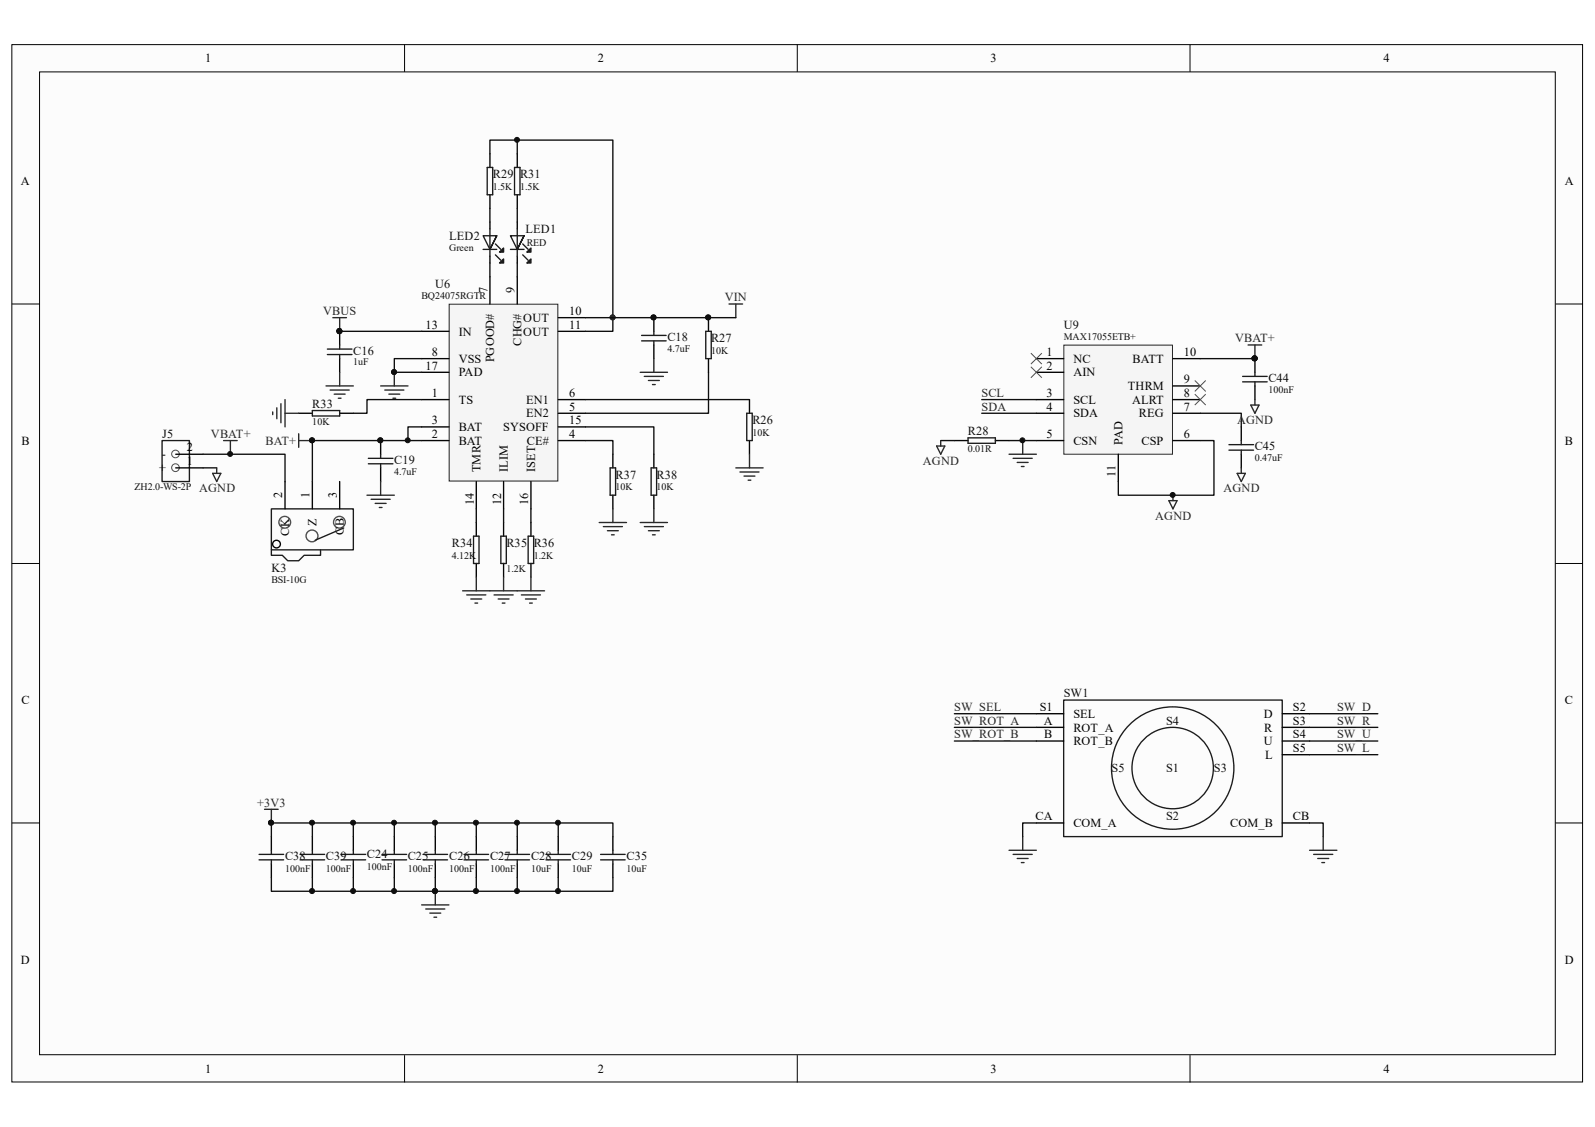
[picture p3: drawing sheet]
<svg xmlns="http://www.w3.org/2000/svg" width="297mm" height="210mm" viewBox="0 0 297 210" stroke-linecap="round" stroke-linejoin="round" font-family="sans-serif">
<path d="M2.3 8.4h292.4v193.1h-292.4z" fill="#fcfcfc"/>
<path d="M2.2 8.3h292.5v193.2h-292.5z" fill="none" stroke="#000" stroke-width=".19"/>
<path d="M7.5 13.5h282.1v182.9h-282.1z" fill="#fcfcfc"/>
<g fill="none" stroke="#000" stroke-width=".19">
<path d="M7.4 13.4h282.2v183h-282.2zM75.3 8.3v5.1M148.5 8.3v5.1M221.6 8.3v5.1M2.2 56.6h5.1M289.7 56.6h5.1M2.2 104.9h5.1M289.7 104.9h5.1M2.2 153.3h5.1M289.7 153.3h5.1M75.3 196.5v5.1M148.5 196.5v5.1"/>
<path d="M221.6 196.5v5.1"/>
</g>
<g fill="#0e0e0e" stroke="#0e0e0e" stroke-width=".19">
<circle cx="114.1" cy="59.1" r=".46"/>
<circle cx="63.2" cy="61.7" r=".46"/>
<circle cx="58.1" cy="82" r=".47"/>
<circle cx="121.7" cy="59.1" r=".47"/>
<circle cx="70.8" cy="82" r=".47"/>
</g>
<path d="M91.2 41.4v1.2M91.2 47.7v1.3M96.3 41.4v1.2M96.3 47.7v1.3M121.8 59.2v2.5M63.3 61.7v2.5M63.3 66.8v2.5M121.8 64.2v2.6M139.6 74.4v2.6M70.9 82.1v2.5M70.9 87.1v2.6M139.6 82.1v2.5" fill="none" stroke="#000" stroke-width=".25"/>
<g fill="none" stroke="#1c1c1c" stroke-width=".25">
<path d="M90 46.4h2.5M91.2 42.6v5.1M92.3 47.5l1 1M92.3 45.4l1 1M92.5 43.9l-1.3 2.5-1.2-2.5h2.5l-1.3 2.5M95.1 46.4h2.5M96.3 42.6v5.1M97.3 47.5l1.1 1M97.3 45.4l1.1 1M97.6 43.9l-1.3 2.5-1.2-2.5h2.5l-1.3 2.5M61 66h4.5M61 65h4.5"/>
<path d="M63.3 64.2v.8M63.3 66v.8M119.5 63.5h4.6M119.5 62.5h4.6M121.8 61.7v.8M121.8 63.5v.7M139.1 77h1v5.1h-1zM30.2 82.1h5.1v7.6h-5.1zM68.6 86.4h4.6M68.6 85.4h4.6M70.9 84.6v.8M70.9 86.4v.7"/>
</g>
<path d="M62 59.2h2.5M63.3 59.2v2.5M135.8 56.6h2.5M137 56.6v2.6M119.2 69.3h5.1M120 70.1h3.5M120.8 70.9h2M121.5 71.6h.5M121.8 66.8v2.5M55.6 80.8v2.5M55.6 82.1h2.6" fill="none" stroke="#262626" stroke-width=".25"/>
<g fill="#1c1c1c" stroke="#1c1c1c" stroke-width=".25">
<path d="M93.8 48.2v.8h-.8z"/>
<path d="M93.8 46.2v.8h-.8z"/>
<path d="M98.1 49l.8-.8v.8z"/>
<path d="M98.1 47l.8-.8v.8z"/>
</g>
<g fill="#fcfcfc" stroke="#4c4c4c" stroke-width=".19">
<circle cx="32.7" cy="87.1" r=".72"/>
<circle cx="32.7" cy="84.6" r=".71"/>
</g>
<path d="M32.7 87.1h5.1M32.7 84.6h5.1" fill="none" stroke="#000" stroke-width=".25"/>
<path d="M50.5 94.8h15.3v7.6h-15.3z" fill="none" stroke="#1c1c1c" stroke-width=".25"/>
<g fill="#fcfcfc" stroke="#4c4c4c" stroke-width=".25">
<circle cx="58.1" cy="99.8" r="1.1"/>
<circle cx="53" cy="97.3" r="1.09"/>
<circle cx="63.2" cy="97.3" r="1.09"/>
</g>
<path d="M50.5 102.4v1h2.1l1 1h2l1-1h3.1v-1" fill="none" stroke="#1c1c1c" stroke-width=".25"/>
<circle cx="51.5" cy="101.3" r=".72" fill="#fcfcfc" stroke="#000" stroke-width=".25"/>
<path d="M91.2 28.6v2.6M91.2 36.3v2.5M96.3 28.6v2.6M96.3 36.3v2.5M53.1 89.7v5.1M58.2 89.7v5.1M63.3 89.7v5.1" fill="none" stroke="#000" stroke-width=".25"/>
<path d="M90.7 31.2h1.1v5.1h-1.1zM95.8 31.2h1v5.1h-1zM64 98.3l-5.3 2.3" fill="none" stroke="#1c1c1c" stroke-width=".25"/>
<path d="M83.7 56.7h20.2v32.9h-20.2z" fill="#f5f5f5"/>
<path d="M83.7 56.7h20.2v32.9h-20.2z" fill="none" stroke="#262626" stroke-width=".19"/>
<g fill="none" stroke="#000" stroke-width=".25">
<path d="M91.2 51.5v5.1M96.3 51.5v5.1M104 59.2h5.1M131.9 59.2v2.5M55.6 77h2.6M63.3 77h2.5M78.5 61.7h5.1M78.5 66.8h5.1M78.5 69.3h5.1M78.5 74.4h5.1M78.5 79.5h5.1M104 61.7h5.1"/>
<path d="M104 74.4h5.1M104 79.5h5.1M104 77h5.1M131.9 66.8v2.5M231.2 79.5v2.6M233.7 66.8v2.5M233.7 71.9v2.5M78.5 82.1h5.1M88.7 89.7v5.1M88.7 97.3v2.6M93.8 89.7v5.1M93.8 97.3v2.6"/>
<path d="M98.9 89.7v5.1M98.9 97.3v2.6M104 82.1h5.1M114.1 84.6v2.5M114.1 92.2v2.6M121.8 84.6v2.5M121.8 92.2v2.6M177.7 82.1h2.6M185.4 82.1h2.5M231.2 84.6v2.5M88.7 104.9v2.6M93.8 104.9v2.6"/>
<path d="M98.9 104.9v2.6"/>
</g>
<g fill="none" stroke="#0e0e0e" stroke-width=".25">
<path d="M91.2 28.6v-2.5h22.9v35.6h-5M91.2 38.8v2.6M96.3 26.1v2.5M96.3 38.8v2.6M91.2 49v2.5M96.3 49v2.5M109.1 59.2h27.9M63.3 61.7h15.2M78.5 66.8h-5.1v2.5h5.1M78.5 79.5h-2.5v2.6M78.5 74.4h-10.2v2.6h-2.5M109.1 79.5h12.7v5.1"/>
<path d="M109.1 74.4h30.5M131.9 69.3v7.7h-22.8M182.8 74.4h10.2M37.8 84.6h15.3v5.1M37.8 87.1h2.6M78.5 82.1h-20.3v7.6M88.7 94.8v2.5M93.8 94.8v2.5M98.9 94.8v2.5M109.1 82.1h5v2.5"/>
</g>
<g fill="#0e0e0e" stroke="#0e0e0e" stroke-width=".19">
<circle cx="63.2" cy="61.7" r=".46"/>
<circle cx="73.4" cy="69.3" r=".46"/>
<circle cx="58.1" cy="82" r=".47"/>
<circle cx="96.3" cy="26" r=".46"/>
<circle cx="131.9" cy="59.1" r=".47"/>
<circle cx="75.9" cy="82" r=".46"/>
<circle cx="218.4" cy="92.2" r=".46"/>
<circle cx="233.6" cy="66.7" r=".47"/>
</g>
<g fill="none" stroke="#262626" stroke-width=".25">
<path d="M50.8 76.7v.5M51.6 75.9v2.1M52.3 75.2v3.5M53.1 77h2.5M53.1 74.4v5.1M60.7 71.9h5.1M61.5 72.6h3.5M62.2 73.4h2.1M63 74.2h.5M63.3 69.3v2.6M70.9 71.9h5.1M71.7 72.6h3.5"/>
<path d="M72.4 73.4h2M73.2 74.2h.5M73.4 69.3v2.6M232.4 64.2h2.6M233.7 64.3v2.5M39.6 88.2h1.5l-.7 1.5zM40.4 87.1v1.1M68.3 92.2h5.1M69.1 93h3.6M69.9 93.8h2M70.6 94.5h.5M70.9 89.7v2.5"/>
<path d="M111.6 97.3h5.1M112.4 98.1h3.5M113.1 98.8h2.1M113.9 99.6h.5M114.1 94.8v2.5M119.2 97.3h5.1M120 98.1h3.5M120.8 98.8h2M121.5 99.6h.5M121.8 94.8v2.5M137 87.1h5.1M137.8 87.9h3.6"/>
<path d="M138.6 88.7h2M139.3 89.4h.5M139.6 84.6v2.5M217.7 93.2h1.5l-.8 1.6zM218.4 92.2v1M86.2 110h15.2M86.9 110.8h3.6M87.7 111.6h2M88.4 112.3h.6M88.7 107.5v2.5M92 110.8h3.6M92.8 111.6h2"/>
<path d="M93.5 112.3h.5M93.8 107.5v2.5M97.1 110.8h3.6M97.9 111.6h2M98.6 112.3h.5M98.9 107.5v2.5"/>
</g>
<g fill="none" stroke="#1c1c1c" stroke-width=".25">
<path d="M58.2 76.5h5.1v1h-5.1zM131.4 61.7h1.1v5.1h-1.1zM231.4 71.1h4.6M231.4 70.1h4.6M233.7 69.3v.8M233.7 71.1v.8M88.2 99.9h1v5h-1zM93.3 99.9h1v5h-1zM98.4 99.9h1v5h-1zM113.6 87.1h1v5.1h-1zM121.3 87.1h1v5.1h-1zM180.3 81.5h5.1v1.1h-5.1z"/>
<path d="M228.9 82.8h4.6M228.9 83.8h4.6M231.2 82.1v.7M231.2 83.8v.8"/>
</g>
<circle cx="114.1" cy="59.1" r=".46" fill="#262626" stroke="#262626" stroke-width=".19"/>
<path d="M198.2 64.4h20.2v20.2h-20.2z" fill="#f5f5f5"/>
<path d="M198.1 64.3h20.3v20.3h-20.3z" fill="none" stroke="#262626" stroke-width=".19"/>
<g fill="none" stroke="#000" stroke-width=".25">
<path d="M193 66.8h5.1M193 69.3h5.1M193 74.4h5.1M193 77h5.1M218.4 66.8h5.1M218.4 74.4h5.1M218.4 77h5.1M218.4 71.9h5.1M193 82.1h5.1M208.3 84.6v5.1M218.4 82.1h5.1M193 132.9h5.1"/>
<path d="M193 135.5h5.1M193 138h5.1M238.8 132.9h5.1M238.8 135.5h5.1M238.8 138h5.1M50.5 155.8v2.6M58.2 155.8v2.6M65.8 155.8v2.6M73.4 155.8v2.6M81.1 155.8v2.6M88.7 155.8v2.6M96.3 155.8v2.6"/>
<path d="M104 155.8v2.6M114.1 155.8v2.6M193 153.3h5.1M238.8 153.3h5.1M238.8 140.6h5.1M50.5 160.9v2.6M58.2 160.9v2.6M65.8 160.9v2.6M73.4 160.9v2.6M81.1 160.9v2.6M88.7 160.9v2.6M96.3 160.9v2.6"/>
<path d="M104 160.9v2.6M114.1 160.9v2.6"/>
</g>
<g fill="none" stroke="#0e0e0e" stroke-width=".25">
<path d="M182.8 77h10.2M223.5 77h7.7v2.5M223.5 66.8h10.2M175.2 82.1h2.5M187.9 82.1h5.1M223.5 82.1h2.6v10.1h-17.8v-2.5M177.7 132.9h15.3M177.7 135.5h15.3M177.7 138h15.3M243.9 132.9h12.7M243.9 135.5h12.7M243.9 138h12.7"/>
<path d="M50.5 155.8v-2.5h63.6v2.5M58.2 153.3v2.5M65.8 153.3v2.5M73.4 153.3v2.5M81.1 153.3v2.5M88.7 153.3v2.5M96.3 153.3v2.5M104 153.3v2.5M193 153.3h-2.5v2.5M243.9 153.3h2.5v2.5M243.9 140.6h12.7M50.5 163.5v2.5h63.6v-2.5"/>
<path d="M58.2 163.5v2.5M65.8 163.5v2.5M73.4 163.5v2.5M81.1 163.5v2.5M88.7 163.5v2.5M96.3 163.5v2.5M104 163.5v2.5"/>
</g>
<g fill="#0e0e0e" stroke="#0e0e0e" stroke-width=".19">
<circle cx="233.6" cy="66.7" r=".47"/>
<circle cx="190.4" cy="82" r=".46"/>
<circle cx="73.4" cy="153.2" r=".46"/>
<circle cx="81" cy="153.2" r=".47"/>
<circle cx="88.6" cy="153.2" r=".47"/>
<circle cx="96.3" cy="153.2" r=".46"/>
<circle cx="81" cy="166" r=".47"/>
<circle cx="73.4" cy="166" r=".46"/>
<circle cx="88.6" cy="166" r=".47"/>
<circle cx="96.3" cy="166" r=".46"/>
<circle cx="50.5" cy="153.2" r=".47"/>
<circle cx="58.1" cy="153.2" r=".47"/>
<circle cx="58.1" cy="166" r=".47"/>
<circle cx="103.9" cy="153.2" r=".46"/>
<circle cx="65.8" cy="153.2" r=".46"/>
<circle cx="103.9" cy="166" r=".46"/>
<circle cx="65.7" cy="166" r=".46"/>
<circle cx="42.9" cy="84.6" r=".46"/>
</g>
<g fill="none" stroke="#262626" stroke-width=".25">
<path d="M232.9 75.4h1.6l-.8 1.6zM233.7 74.4v1M41.6 82.1h2.6M42.9 82.1v2.5M174.4 83.1h1.6l-.8 1.5zM175.2 82.1v1M187.9 84.6h5.1M188.7 85.4h3.5M189.4 86.1h2.1M190.2 86.9h.5M190.5 82.1v2.5M230.4 88.2h1.5l-.7 1.5z"/>
<path d="M231.2 87.1v1.1M49.3 150.7h2.5M50.5 150.7v2.6M187.9 158.4h5.1M188.7 159.1h3.5M189.4 159.9h2.1M190.5 155.8v2.6M243.9 158.4h5.1M244.6 159.1h3.6M245.4 159.9h2M246.4 155.8v2.6M78.5 168.5h5.1"/>
<path d="M79.3 169.3h3.5M80 170.1h2.1M80.8 170.8h.5M81.1 166v2.5M190.2 160.7h.5M246.2 160.7h.5"/>
</g>
<path d="M192 68.3l2 2.1M192 65.8l2 2M194 68.3l-2 2.1M194 65.8l-2 2M222.5 70.9l2 2M222.5 73.4l2 2M224.5 70.9l-2 2M224.5 73.4l-2 2" fill="none" stroke="#4c4c4c" stroke-width=".19"/>
<g fill="none" stroke="#1c1c1c" stroke-width=".25">
<path d="M198.1 130.4h40.7v25.4h-40.7zM48.2 159.1h4.6M50.5 158.4v.7M55.9 159.1h4.6M58.2 158.4v.7M63.5 159.1h4.6M65.8 158.4v.7M71.1 159.1h4.6M73.4 158.4v.7M78.8 159.1h4.6M81.1 158.4v.7M86.4 159.1h4.6"/>
<path d="M88.7 158.4v.7M94 159.1h4.6M96.3 158.4v.7M101.7 159.1h4.6M104 158.4v.7M111.8 159.1h4.6M114.1 158.4v.7M48.2 160.1h4.6M50.5 160.1v.8M55.9 160.1h4.6M58.2 160.1v.8M63.5 160.1h4.6"/>
<path d="M65.8 160.1v.8M71.1 160.1h4.6M73.4 160.1v.8M78.8 160.1h4.6M81.1 160.1v.8M86.4 160.1h4.6M88.7 160.1v.8M94 160.1h4.6M96.3 160.1v.8M101.7 160.1h4.6M104 160.1v.8M111.8 160.1h4.6"/>
<path d="M114.1 160.1v.8"/>
<circle cx="218.4" cy="143" r="11.4"/>
<circle cx="218.4" cy="143" r="7.6"/>
</g>
<g font-size="2.3">
<text x="38.2" y="11.6">1</text>
<text x="111.3" y="11.6">2</text>
<text x="184.5" y="11.6">3</text>
<text x="257.6" y="11.6">4</text>
<text x="3.9" y="34.5">A</text>
<text x="291.4" y="34.5">A</text>
<text x="90.8" y="54.6" transform="rotate(-90 90.8 54.6)">7</text>
<text x="95.8" y="54.6" transform="rotate(-90 95.8 54.6)">9</text>
<text x="97.5" y="60">OUT</text>
<text x="106" y="58.7">10</text>
<text x="79.2" y="61.2">13</text>
<text x="85.4" y="62.5">IN</text>
<text x="97.1" y="64.4" transform="rotate(-90 97.1 64.4)">CHG#</text>
<text x="97.5" y="62.5">OUT</text>
<text x="106" y="61.2">11</text>
<text x="79.2" y="68.8">17</text>
<text x="80.4" y="66.3">8</text>
<text x="85.4" y="67.6">VSS</text>
<text x="85.4" y="70.1">PAD</text>
<text x="92" y="67.5" transform="rotate(-90 92 67.5)">PGOOD#</text>
<text x="194.9" y="66.3">1</text>
<text x="194.9" y="68.8">2</text>
<text x="199.9" y="67.6">NC</text>
<text x="199.9" y="70.1">AIN</text>
<text x="210.9" y="67.6">BATT</text>
<text x="220.5" y="66.3">10</text>
<text x="220.5" y="71.4">9</text>
<text x="80.4" y="73.9">1</text>
<text x="85.4" y="75.2">TS</text>
<text x="98" y="75.2">EN1</text>
<text x="98" y="77.7">EN2</text>
<text x="106" y="73.9">6</text>
<text x="106" y="76.5">5</text>
<text x="194.9" y="73.9">3</text>
<text x="194.9" y="76.5">4</text>
<text x="199.9" y="75.2">SCL</text>
<text x="199.9" y="77.7">SDA</text>
<text x="210.1" y="72.7">THRM</text>
<text x="210.8" y="75.2">ALRT</text>
<text x="212.1" y="77.7">REG</text>
<text x="220.5" y="73.9">8</text>
<text x="220.5" y="76.5">7</text>
<text x="4" y="82.8">B</text>
<text x="80.4" y="79">3</text>
<text x="80.4" y="81.5">2</text>
<text x="85.4" y="80.3">BAT</text>
<text x="85.4" y="82.8">BAT</text>
<text x="93.7" y="80.3">SYSOFF</text>
<text x="98.1" y="82.8">CE#</text>
<text x="106" y="81.5">4</text>
<text x="106" y="79">15</text>
<text x="194.9" y="81.5">5</text>
<text x="199.9" y="82.8">CSN</text>
<text x="209" y="82.8" transform="rotate(-90 209 82.8)">PAD</text>
<text x="212.6" y="82.8">CSP</text>
<text x="220.5" y="81.5">6</text>
<text x="291.4" y="82.8">B</text>
<text x="29.6" y="87.9">+</text>
<text x="30.1" y="85.4">-</text>
<text x="34.8" y="84.1">2</text>
<text x="34.8" y="86.6">1</text>
<text x="89.5" y="87.9" transform="rotate(-90 89.5 87.9)">TMR</text>
<text x="94.6" y="87.9" transform="rotate(-90 94.6 87.9)">ILIM</text>
<text x="99.7" y="87.9" transform="rotate(-90 99.7 87.9)">ISET</text>
<text x="207.8" y="88.8" transform="rotate(-90 207.8 88.8)">11</text>
<text x="52.6" y="92.7" transform="rotate(-90 52.6 92.7)">2</text>
<text x="57.7" y="92.7" transform="rotate(-90 57.7 92.7)">1</text>
<text x="62.7" y="92.7" transform="rotate(-90 62.7 92.7)">3</text>
<text x="88.2" y="94" transform="rotate(-90 88.2 94)">14</text>
<text x="93.3" y="94" transform="rotate(-90 93.3 94)">12</text>
<text x="98.4" y="94" transform="rotate(-90 98.4 94)">16</text>
<text x="53.8" y="99.8" transform="rotate(-90 53.8 99.8)">CK</text>
<text x="58.9" y="98" transform="rotate(-90 58.9 98)">Z</text>
<text x="64" y="99.6" transform="rotate(-90 64 99.6)">CB</text>
<text x="4" y="131.2">C</text>
<text x="291.4" y="131.2">C</text>
<text x="193.6" y="132.4">S1</text>
<text x="194.4" y="135">A</text>
<text x="194.5" y="137.5">B</text>
<text x="199.9" y="133.7">SEL</text>
<text x="199.9" y="136.2">ROT_A</text>
<text x="235.4" y="133.7">D</text>
<text x="235.5" y="136.2">R</text>
<text x="240.8" y="132.4">S2</text>
<text x="240.8" y="137.5">S4</text>
<text x="240.8" y="135">S3</text>
<text x="199.9" y="138.8">ROT_B</text>
<text x="235.4" y="138.8">U</text>
<text x="235.6" y="141.3">L</text>
<text x="240.8" y="140.1">S5</text>
<text x="192.9" y="152.8">CA</text>
<text x="199.9" y="154">COM_A</text>
<text x="229.1" y="154">COM_B</text>
<text x="240.8" y="152.8">CB</text>
<text x="3.9" y="179.5">D</text>
<text x="291.4" y="179.5">D</text>
<text x="38.2" y="199.8">1</text>
<text x="111.3" y="199.8">2</text>
<text x="184.5" y="199.8">3</text>
<text x="257.6" y="199.8">4</text>
</g>
<g font-size="2.3" fill="#0e0e0e">
<text x="91.8" y="33.2">R29</text>
<text x="96.9" y="33.2">R31</text>
<text x="83.7" y="44.7">LED2</text>
<text x="97.9" y="43.4">LED1</text>
<text x="81" y="53.6">U6</text>
<text x="124.3" y="63.5">C18</text>
<text x="132.4" y="63.8">R27</text>
<text x="198.1" y="61.2">U9</text>
<text x="65.8" y="66.1">C16</text>
<text x="236.2" y="71.1">C44</text>
<text x="58.2" y="76">R33</text>
<text x="30.2" y="81.5">J5</text>
<text x="140.1" y="79">R26</text>
<text x="180.3" y="81">R28</text>
<text x="233.7" y="83.8">C45</text>
<text x="73.4" y="86.4">C19</text>
<text x="114.6" y="89.2">R37</text>
<text x="122.3" y="89.2">R38</text>
<text x="84.2" y="101.9">R34</text>
<text x="94.3" y="101.9">R35</text>
<text x="99.4" y="101.9">R36</text>
<text x="50.5" y="106.5">K3</text>
<text x="198.1" y="129.9">SW1</text>
<text x="217.2" y="135">S4</text>
<text x="207" y="143.9">S5</text>
<text x="217.2" y="143.9">S1</text>
<text x="226.1" y="143.9">S3</text>
<text x="217.2" y="152.8">S2</text>
<text x="53.1" y="160.1">C38</text>
<text x="60.7" y="160.1">C39</text>
<text x="68.3" y="159.9">C24</text>
<text x="75.9" y="160.1">C25</text>
<text x="83.7" y="160.1">C26</text>
<text x="91.3" y="160.1">C27</text>
<text x="98.9" y="160.1">C28</text>
<text x="106.5" y="160.1">C29</text>
<text x="116.7" y="160.1">C35</text>
</g>
<g font-size="2.3" fill="#262626">
<text x="60.2" y="58.7">VBUS</text>
<text x="135" y="56.1">VIN</text>
<text x="230" y="63.8">VBAT+</text>
<text x="182.8" y="73.9">SCL</text>
<text x="182.8" y="76.5">SDA</text>
<text x="39.3" y="81.5">VBAT+</text>
<text x="49.4" y="82.8">BAT+</text>
<text x="230.4" y="79">AGND</text>
<text x="171.9" y="86.6">AGND</text>
<text x="37.1" y="91.7">AGND</text>
<text x="227.8" y="91.7">AGND</text>
<text x="215.1" y="96.8">AGND</text>
<text x="177.7" y="132.4">SW_SEL</text>
<text x="177.7" y="135">SW_ROT_A</text>
<text x="177.7" y="137.5">SW_ROT_B</text>
<text x="249" y="132.4">SW_D</text>
<text x="249" y="135">SW_R</text>
<text x="249" y="137.5">SW_U</text>
<text x="249" y="140.1">SW_L</text>
<text x="47.9" y="150.2">+3V3</text>
</g>
<g font-size="1.9" fill="#0e0e0e">
<text x="91.8" y="35.4">1.5K</text>
<text x="96.9" y="35.4">1.5K</text>
<text x="83.7" y="46.8">Green</text>
<text x="98.1" y="45.8">RED</text>
<text x="78.5" y="55.7">BQ24075RGTR</text>
<text x="124.3" y="65.6">4.7uF</text>
<text x="132.4" y="65.9">10K</text>
<text x="198.1" y="63.3">MAX17055ETB+</text>
<text x="65.8" y="67.9">1uF</text>
<text x="236.2" y="73.3">100nF</text>
<text x="58.2" y="79.1">10K</text>
<text x="140.1" y="81.1">10K</text>
<text x="73.4" y="88.5">4.7uF</text>
<text x="180.3" y="84.2">0.01R</text>
<text x="233.7" y="86">0.47uF</text>
<text x="25.1" y="91.3">ZH2.0-WS-2P</text>
<text x="114.6" y="91.3">10K</text>
<text x="122.3" y="91.3">10K</text>
<text x="84.2" y="104.1">4.12K</text>
<text x="94.3" y="106.6">1.2K</text>
<text x="99.4" y="104.1">1.2K</text>
<text x="50.5" y="108.6">BSI-10G</text>
<text x="53.1" y="162.3">100nF</text>
<text x="60.7" y="162.3">100nF</text>
<text x="68.3" y="162.1">100nF</text>
<text x="75.9" y="162.3">100nF</text>
<text x="83.7" y="162.3">100nF</text>
<text x="91.3" y="162.3">100nF</text>
<text x="98.9" y="162.3">10uF</text>
<text x="106.5" y="162.3">10uF</text>
<text x="116.7" y="162.3">10uF</text>
</g>
</svg>
